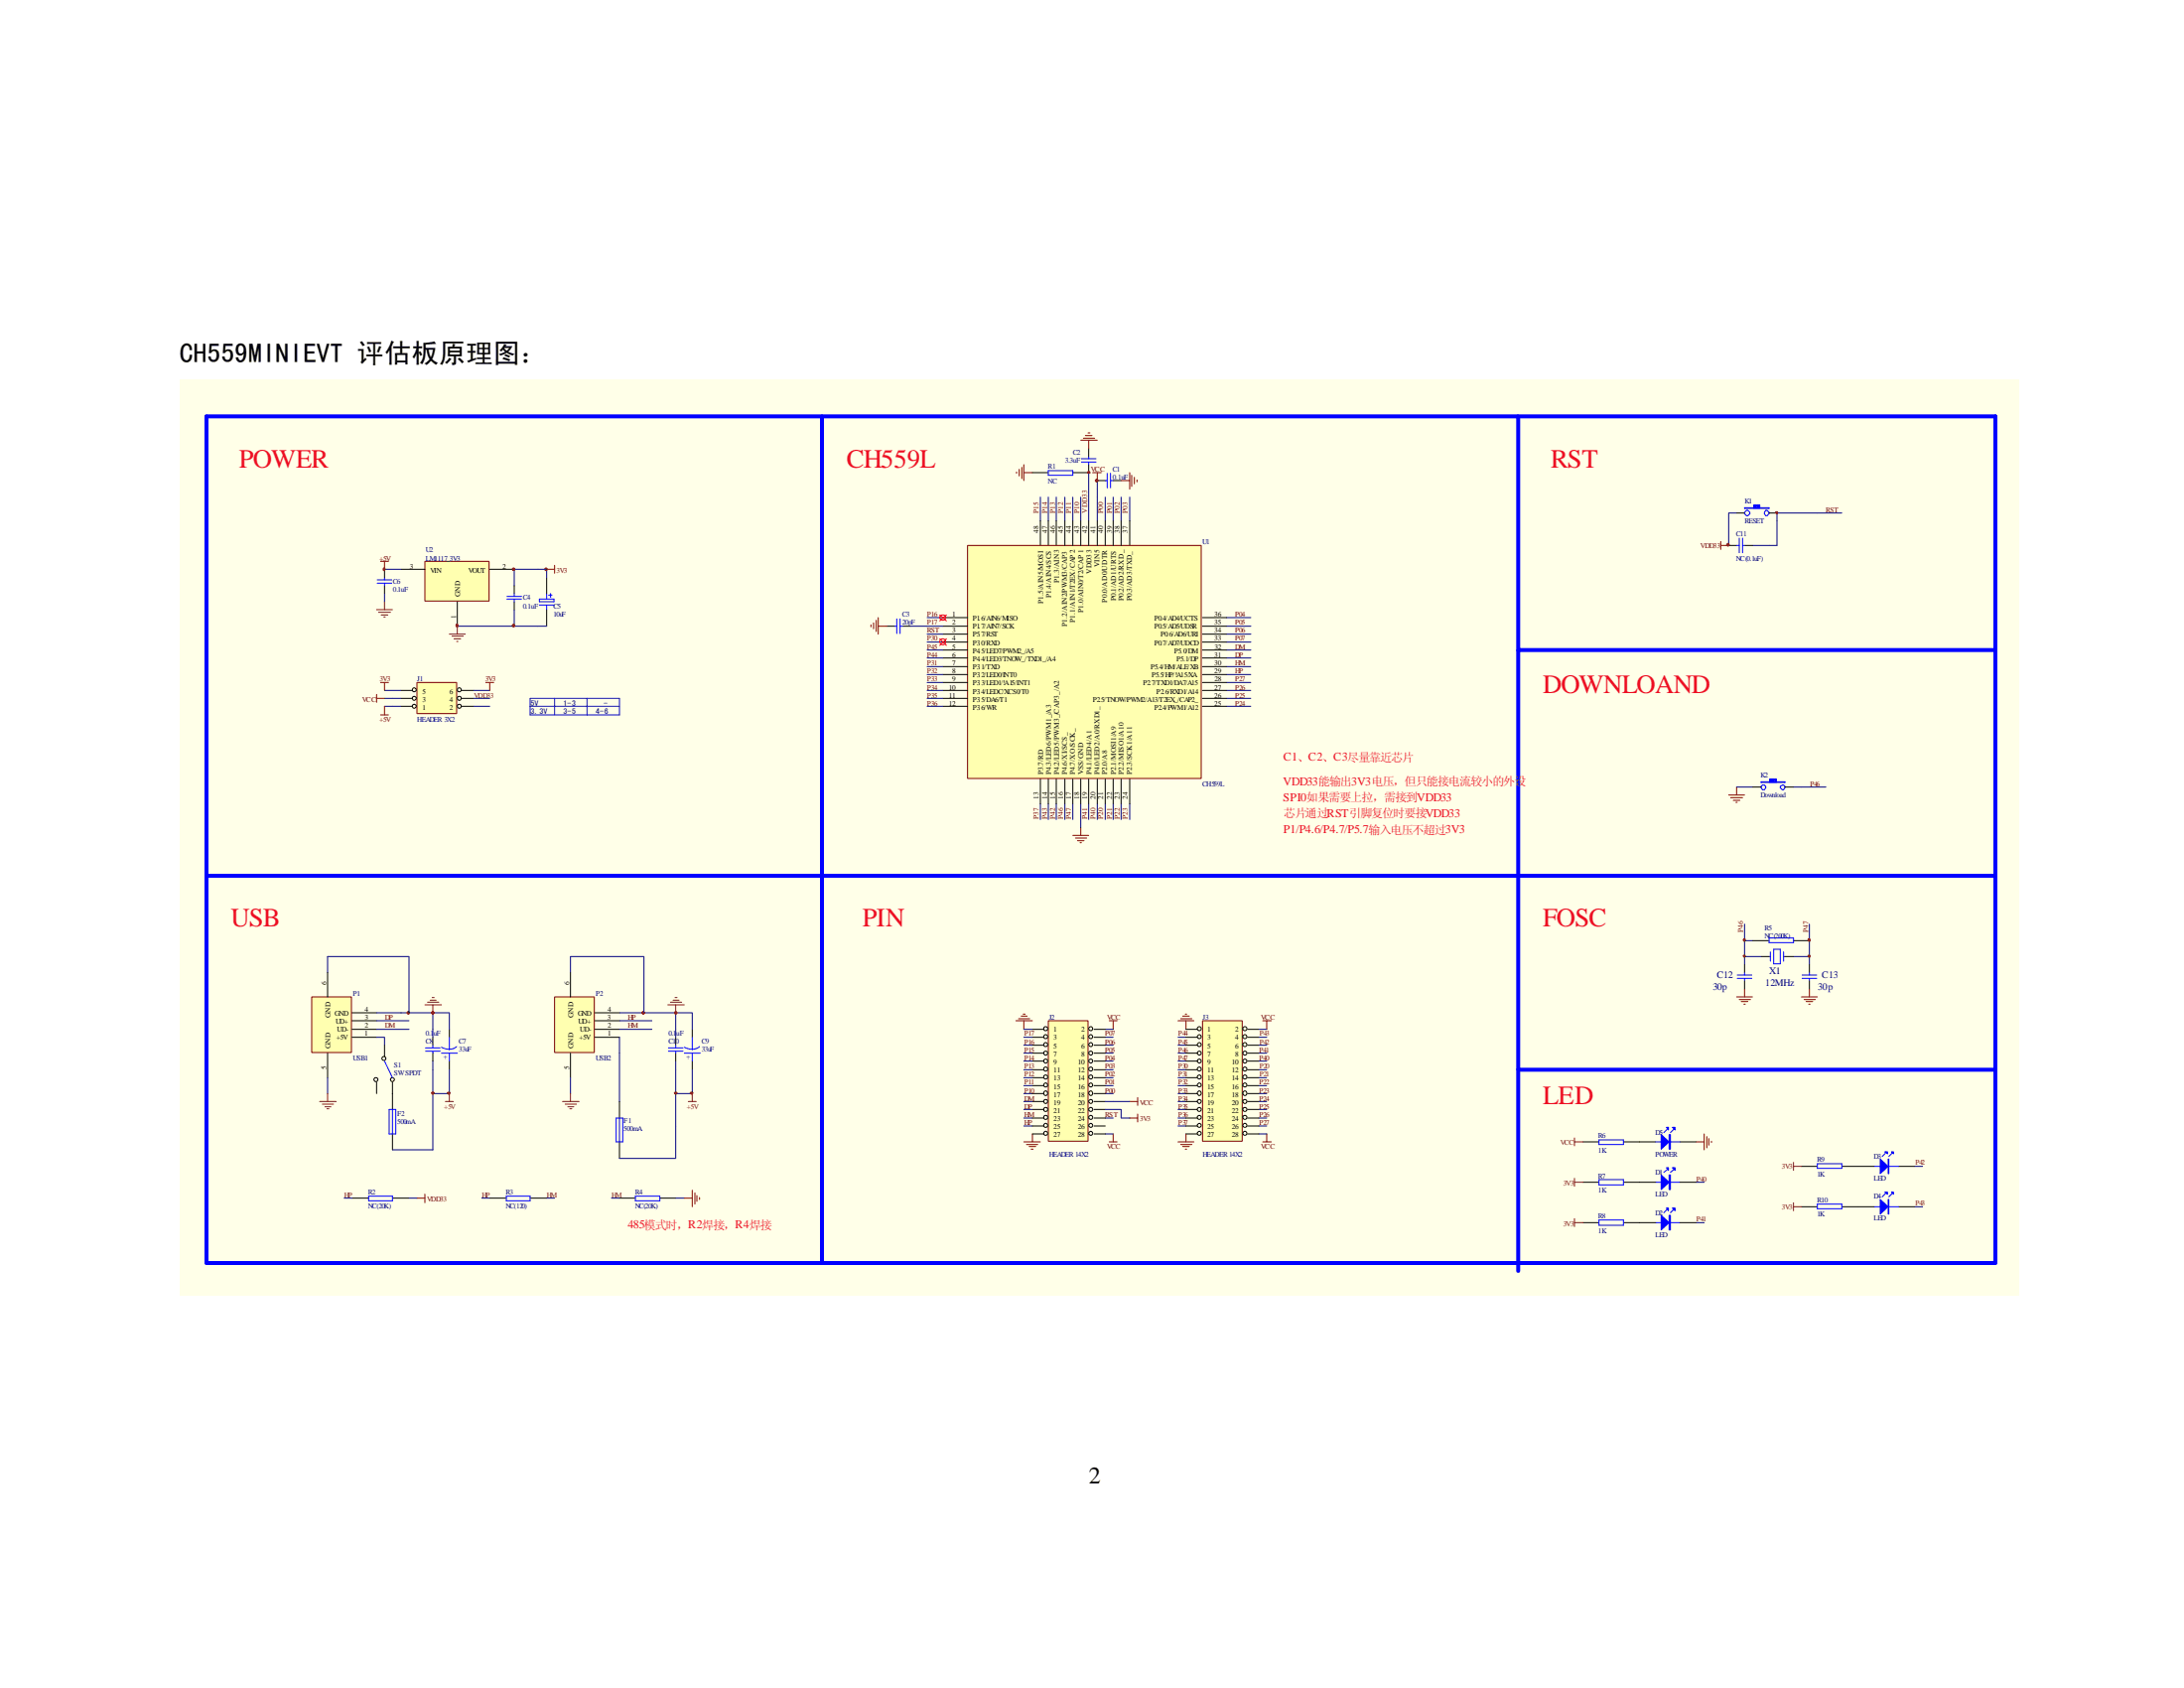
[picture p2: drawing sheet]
<svg xmlns="http://www.w3.org/2000/svg" width="279mm" height="216mm" viewBox="0 0 279 216" stroke-linecap="round" stroke-linejoin="round" font-family="sans-serif">
<path d="M23 48.5h235.4v117.2h-235.4z" fill-rule="evenodd" fill="#ffffe8"/>
<g fill="none" stroke="#800000" stroke-width=".13">
<path d="M137.2 106.8h2.1M137.6 107.2h1.4M137.8 107.5h.9M138.2 107.8h.1M138.3 105.8v1M222.2 127.5h2M222.5 127.8h1.4M222.8 128.1h.8M223.1 128.4h.2M223.2 126.5v1M230.5 127.5h2M230.8 127.8h1.4"/>
<path d="M231.1 128.1h.8M231.4 128.4h.2M231.5 126.5v1"/>
</g>
<g fill="none" stroke="#00f" stroke-width=".13">
<path d="M222.2 125.1h1.9M222.2 124.7h1.9M223.2 124.4v.3M223.2 125.1v.4M226.3 122.3h.2M226.5 121.8v1.1M226.9 121.4h.9v1.9h-.9zM228.2 121.8v1.1M228.2 122.3h.1M230.5 125.1h1.9M230.5 124.7h1.9M231.5 124.4v.3"/>
<path d="M231.5 125.1v.4"/>
</g>
<path d="M223.2 123.4v1M223.2 125.5v1M225.3 122.3h1M228.3 122.3h1.1M231.5 123.4v1M231.5 125.5v1" fill="none" stroke="#000" stroke-width=".13"/>
<path d="M39.9 127.5h5.1v7.1h-5.1z" fill-rule="evenodd" fill="#ffffb0" stroke="#800000" stroke-width=".13"/>
<path d="M41.9 124.4v3.1M41.9 134.7v3.1M45 132.7h3.2M45 129.5h3.2M45 130.6h3.2M45 131.7h3.2M50.2 139.9v2M55.4 132.7v1M55.4 134.7v1M57.5 131.7v1M57.5 135.7v1.1M50.2 145v2.1" fill="none" stroke="#000" stroke-width=".13"/>
<path d="M41.9 122.3v2.1M41.9 137.8v2.1M48.2 129.5h7.2v3.2M48.2 130.6h4.1M48.2 131.7h4.1M55.4 129.5h2.1v2.2M55.4 135.7v11.4M57.5 136.8v3.1h-2.1" fill="none" stroke="#000080" stroke-width=".13"/>
<path d="M41.9 139.9v1M54.4 128.5h2.1M54.7 128.2h1.4M55 127.9h.8M55.3 127.6h.2M55.4 128.5v1M57.5 139.9v1M40.9 140.9h2.1M41.2 141.2h1.5M41.6 141.6h.7M41.8 141.8h.3M57 140.9h1" fill="none" stroke="#781915" stroke-width=".13"/>
<path d="M54.4 134.5h1.9M54.4 134h1.9M55.4 133.7v.3M55.4 134.5v.2M56.5 134.7h2M57.5 132.7v1.6M57.5 134.7v1M58.4 133.9a1.74 1.74 0 0 1-1.9 0M49.8 141.9h.8v3.1h-.8zM50.2 141.9v3.1" fill="none" stroke="#00f" stroke-width=".13"/>
<path d="M71 127.5h5v7.1h-5z" fill-rule="evenodd" fill="#ffffb0" stroke="#800000" stroke-width=".13"/>
<g fill="none" stroke="#000" stroke-width=".13">
<path d="M69.9 73.9v2M69.9 78v2.1M73 124.4v3.1M73 134.7v3.1M76.1 132.7h3.1M76.1 129.5h3.1M76.1 130.6h3.1M76.1 131.7h3.1M86.4 132.7v1M86.4 134.7v1M88.6 131.7v1M88.6 135.7v1.1"/>
<path d="M79.2 140.9v2.1M79.2 146v2.2"/>
</g>
<path d="M73 122.3v2.1M73 137.8v2.1M79.2 129.5h7.2v3.2M79.2 130.6h4.2M79.2 131.7h4.2M86.4 129.5h2.2v2.2M86.4 135.7v4.2h2.2v-3.1" fill="none" stroke="#000080" stroke-width=".13"/>
<path d="M73 139.9v1M85.4 128.5h2.1M85.8 128.2h1.4M86.1 127.9h.8M86.4 127.6h.2M86.4 128.5v1M88.6 139.9v1M72 140.9h2.1M72.3 141.2h1.4M72.6 141.6h.8M72.9 141.8h.3M88.1 140.9h1" fill="none" stroke="#781915" stroke-width=".13"/>
<g fill="none" stroke="#00f" stroke-width=".13">
<path d="M69 76.6h1.9v.4h-1.9zM69 77.4h1.9M69.9 75.9v.7M69.9 77.4v.6M70.2 76.1h.4M70.4 75.9v.5M85.5 134.5h1.9M85.5 134h1.9M86.4 133.7v.3M86.4 134.5v.2M87.5 134.7h2.1M88.6 132.7v1.6"/>
<path d="M88.6 134.7v1M89.5 133.9a1.74 1.74 0 0 1-2 0M78.8 143h.9v3h-.9zM79.2 143v3"/>
</g>
<g fill="#800000" stroke="#800000" stroke-width=".13">
<circle cx="82.3" cy="129.5" r=".17"/>
<circle cx="52.2" cy="129.5" r=".17"/>
</g>
<path d="M48.7 71.8h1M49.2 71.8v1" fill="none" stroke="#800000" stroke-width=".13"/>
<path d="M54.4 71.8h8.2v5.1h-8.2z" fill-rule="evenodd" fill="#ffffb0" stroke="#800000" stroke-width=".13"/>
<g fill="none" stroke="#000" stroke-width=".13">
<path d="M139.3 57.4v1M139.3 59.4v1.1M49.2 72.8v1.1M49.2 74.9v1M51.3 72.8h3.1M58.5 77v3.1M62.7 72.8h3.1M65.8 74.9v1M65.8 77v1M222.2 65.6h1M226.3 65.6h1M202.5 156.4h2.1"/>
<path d="M202.5 151.2h2.1M202.5 146h2.1M207.7 156.4h4.1M207.7 151.2h4.1M207.7 146h4.1M214.9 156.4h2.1M214.9 151.2h2.1M214.9 146h2.1M230.5 154.3h2M230.5 149.2h2M235.6 154.3h4.2M235.6 149.2h4.2"/>
<path d="M242.9 154.3h2M242.9 149.2h2"/>
</g>
<g fill="none" stroke="#000080" stroke-width=".13">
<path d="M49.2 72.8h2.1M49.2 75.9v1.1M65.8 78v2.1M68.8 72.8h-3v2.1M69.9 72.8v1.1M118.6 79h2M133.1 63.6v3M134.1 63.6v3M135.1 63.6v3M136.2 63.6v3M137.2 63.6v3M138.3 63.6v3"/>
<path d="M139.3 60.5v6.1M140.4 63.6v3M141.4 63.6v3M142.4 63.6v3M143.4 63.6v3M144.5 63.6v3M156.9 79h3.1M222.2 65.6h-1.1v4.2M224.2 69.8h2.1M232.5 65.6h-5.2v4.2M58.5 80.1h10.3M118.6 80.1h2"/>
<path d="M118.6 81.1h2M118.6 82.1h2M118.6 84.2h2M118.6 85.3h2M118.6 86.3h2M118.6 87.3h2M118.6 88.3h2M118.6 89.3h2M118.6 90.3h2M156.9 80.1h3.1M156.9 81.1h3.1M156.9 82.1h3.1"/>
<path d="M156.9 84.2h3.1M156.9 85.3h3.1M156.9 86.3h3.1M156.9 87.3h3.1M156.9 88.3h3.1M156.9 90.3h3.1M156.9 83.1h3.1M133.1 102.8v2M134.1 102.8v2M135.1 102.8v2M136.2 102.8v2M137.2 102.8v2"/>
<path d="M138.3 102.8v3M139.3 102.8v2M140.4 102.8v2M141.4 102.8v2M142.4 102.8v2M143.4 102.8v2M144.5 102.8v2M131 132.7h1.1M131 133.7h1.1M131 134.7h1.1M131 135.7h1.1M131 139.9h1.1"/>
<path d="M131 138.9h1.1M131 137.8h1.1M131 131.7h1.1M131 136.8h1.1M141.4 132.7h1M141.4 133.7h1M141.4 134.7h1M141.4 135.7h1M141.4 139.9h1M141.4 138.9h1M141.4 137.8h1M141.4 131.7h1"/>
<path d="M141.4 136.8h1M150.7 132.7h1M150.7 133.7h1M150.7 134.7h1M150.7 135.7h1M150.7 139.9h1M150.7 138.9h1M150.7 137.8h1M150.7 136.8h1M161 132.7h1.1M161 133.7h1.1M161 134.7h1.1"/>
<path d="M161 135.7h1.1M161 139.9h1.1M161 138.9h1.1M161 137.8h1.1M161 131.7h1.1M161 136.8h1.1M223.2 120.3v2M225.3 122.3h-2.1v1.1M229.4 122.3h2.1v1.1M231.5 120.3v2M131 143h1.1M131 140.9h1.1"/>
<path d="M131 141.9h1.1M131 144h1.1M141.4 143h1M141.4 145h1M150.7 143h1M150.7 140.9h1M150.7 141.9h1M150.7 144h1M161 143h1.1M161 140.9h1.1M161 141.9h1.1M161 144h1.1"/>
<path d="M161 145h1.1M217 151.2h1M217 156.4h1M244.9 149.2h1.1M244.9 154.3h1.1"/>
</g>
<g fill="none" stroke="#00f" stroke-width=".13">
<path d="M138.3 58.7h1.9M138.3 59.1h1.9M139.3 58.4v.3M139.3 59.1v.3M48.3 74.6h1.8M48.3 74.2h1.8M49.2 73.9v.3M49.2 74.6v.3M64.9 76.6h1.8M64.9 76.3h1.8M65.8 75.9v.4M65.8 76.6v.4"/>
<path d="M223.2 64.9h3.1v.1h-3.1zM223.4 65.3h.2l.3 .2v.2l-.3 .3h-.2l-.2-.3v-.2zM224.4 65v-.4h.7v.4M224.4 64.8h.7M224.4 64.7h.7M224.5 64.6v.4M224.6 64.6v.4M224.8 64.6v.4M224.9 64.6v.4M225 64.6v.4M225.9 65.3h.2l.2 .2v.2l-.2 .3h-.2l-.2-.3zM204.6 145.8h3.1v.6h-3.1z"/>
<path d="M204.6 150.9h3.1v.7h-3.1zM204.6 156h3.1v.7h-3.1zM211.8 156.4h3.1M211.8 151.2h3.1M211.8 146h3.1M213.3 154.7l-.4 .4M213.3 149.6l-.4 .3M213.3 144.4l-.4 .5M214.1 154.7l-.4 .4M214.1 149.6l-.4 .3M214.1 144.4l-.4 .5M232.5 148.8h3.1v.6h-3.1z"/>
<path d="M232.5 154h3.1v.6h-3.1zM239.8 154.3h3.1M239.8 149.2h3.1M241.2 152.7l-.4 .4M241.2 147.5l-.4 .4M242.1 152.7l-.5 .4M242.1 147.5l-.5 .4"/>
</g>
<g fill="none" stroke="#781915" stroke-width=".13">
<path d="M48.2 78h2M48.4 78.3h1.6M48.8 78.7h.8M49.1 78.9h.2M49.2 77v1M201.4 145.5v1.1M201.4 150.7v1M201.4 155.9v1M201.4 156.4h1.1M201.4 151.2h1.1M201.4 146h1.1M229.4 148.7v1"/>
<path d="M229.4 153.8v1.1M229.4 154.3h1.1M229.4 149.2h1.1"/>
</g>
<circle cx="69.9" cy="72.8" r=".17" fill="#800000" stroke="#800000" stroke-width=".13"/>
<g fill="none" stroke="#800000" stroke-width=".13">
<path d="M138.3 56.3h2.1M138.6 56h1.4M138.9 55.7h.8M139.2 55.4h.2M139.3 56.3v1.1M220.1 69.3v1M220.1 69.8h1M130 130.6h2.1M130.3 130.3h1.4M130.6 130h.8M130.9 129.7h.2M131 130.6v1.1"/>
<path d="M141.9 130.6h1M142.4 130.6v1.1M150.7 130.6h2M151 130.3h1.5M151.3 130h.8M151.6 129.7h.2M151.7 130.6v1.1M161.5 130.6h1.1M162.1 130.6v1.1M131 146h2.1M131.3 146.4h1.5M131.7 146.6h.8"/>
<path d="M131.9 147h.3M132.1 145v1M141.9 146h1M142.4 145v1M150.7 146h2M151 146.4h1.5M151.3 146.6h.8M151.6 147h.2M151.7 145v1M161.5 146h1.1M162.1 145v1M217 146h1"/>
<path d="M218 145v2.1M218.4 145.4v1.4M218.6 145.6v.9M218.9 146v.1"/>
</g>
<g fill="#00f" stroke="#00f" stroke-width=".13">
<path d="M240.5 153.4l1.1 .9-1.1 1z" fill-rule="evenodd"/>
<path d="M241.6 153.4v1.9z" fill-rule="evenodd"/>
<path d="M242 152.5h.2v.2z" fill-rule="evenodd"/>
<path d="M241.1 152.5h.4v.2z" fill-rule="evenodd"/>
<path d="M240.5 148.3l1.1 .9-1.1 .9z" fill-rule="evenodd"/>
<path d="M241.6 148.3v1.8z" fill-rule="evenodd"/>
<path d="M242 147.3h.2v.3z" fill-rule="evenodd"/>
<path d="M241.1 147.3h.4v.3z" fill-rule="evenodd"/>
<path d="M212.5 155.4l1 1-1 .9z" fill-rule="evenodd"/>
<path d="M213.5 155.4h.2v1.9h-.2z" fill-rule="evenodd"/>
<path d="M214 154.5h.3v.4z" fill-rule="evenodd"/>
<path d="M213.2 154.5h.2v.4z" fill-rule="evenodd"/>
<path d="M212.5 150.3l1 .9-1 .9z" fill-rule="evenodd"/>
<path d="M213.5 150.3h.2v1.8h-.2z" fill-rule="evenodd"/>
<path d="M214 149.4h.3v.3z" fill-rule="evenodd"/>
<path d="M213.2 149.4h.2v.3z" fill-rule="evenodd"/>
<path d="M212.5 145.1l1 .9-1 1z" fill-rule="evenodd"/>
<path d="M213.5 145.1h.2v1.9h-.2z" fill-rule="evenodd"/>
<path d="M214 144.2h.3v.3z" fill-rule="evenodd"/>
<path d="M213.2 144.2h.2v.3z" fill-rule="evenodd"/>
</g>
<path d="M194.2 53.3v58.7h-89" fill="none" stroke="#00f" stroke-width=".51"/>
<path d="M134.1 130.6h5.1v15.4h-5.1z" fill-rule="evenodd" fill="#ffffb0" stroke="#800000" stroke-width=".13"/>
<g fill="none" stroke="#000" stroke-width=".13">
<path d="M132.1 131.7h1.4M132.1 132.7h1.4M132.1 133.7h1.4M132.1 134.7h1.4M132.1 135.7h1.4M132.1 136.8h1.4M132.1 137.8h1.4M132.1 138.9h1.4M132.1 139.9h1.4M133.6 132.4l.2-.1 .2 .1v.2a.25 .25 0 0 1-.2 .2 .25 .25 0 0 1-.3-.2zM133.6 133.4l.2-.1 .2 .1v.2a.25 .25 0 0 1-.2 .3 .25 .25 0 0 1-.3-.3zM133.6 138.6l.2-.1 .2 .1v.2a.25 .25 0 0 1-.2 .2 .25 .25 0 0 1-.3-.2z"/>
<path d="M133.6 134.5a.25 .25 0 0 1 .3 0 .25 .25 0 0 1 .1 .2v.2l-.2 .1-.2-.1-.1-.2zM133.6 135.5a.25 .25 0 0 1 .3 0 .25 .25 0 0 1 .1 .2v.2l-.2 .1-.2-.1-.1-.2zM139.4 131.4l.1-.1a.25 .25 0 0 1 .3 .3 .25 .25 0 0 1-.3 .2h-.1l-.1-.2zM139.4 132.4l.1-.1 .2 .1 .1 .2-.1 .2h-.3l-.1-.2zM139.4 133.4l.1-.1 .2 .1 .1 .2-.1 .2h-.3l-.1-.2zM139.4 134.5h.3l.1 .2-.1 .2-.2 .1-.1-.1-.1-.2zM139.4 135.5h.3l.1 .2-.1 .2-.2 .1-.1-.1-.1-.2zM139.4 136.5h.1a.25 .25 0 0 1 .3 .2 .25 .25 0 0 1-.3 .3l-.1-.1-.1-.2zM139.4 137.6l.1-.1a.25 .25 0 0 1 .3 .3 .25 .25 0 0 1-.3 .2l-.1-.1-.1-.1zM139.4 138.6l.1-.1 .2 .1 .1 .2-.1 .2h-.3l-.1-.2zM139.4 139.6l.1-.1a.31 .31 0 0 1 .2 .5l-.2 .1a.31 .31 0 0 1-.1-.5zM140 131.7h1.4"/>
<path d="M140 132.7h1.4M140 133.7h1.4M140 134.7h1.4M140 135.7h1.4M140 136.8h1.4M140 137.8h1.4M140 138.9h1.4M140 139.9h1.4M132.1 140.9h1.4M132.1 141.9h1.4M132.1 143h1.4M132.1 144h1.4"/>
<path d="M132.1 145h1.4M133.6 143.8l.2-.1 .2 .1v.1a.25 .25 0 0 1-.2 .3 .25 .25 0 0 1-.3-.3zM133.6 144.8l.2-.1 .2 .1v.1a.25 .25 0 0 1-.2 .3 .25 .25 0 0 1-.3-.3zM133.6 140.7a.25 .25 0 0 1 .3 0 .25 .25 0 0 1 .1 .2v.1l-.2 .1-.2-.1-.1-.1zM139.4 140.7h.3l.1 .2-.1 .1-.2 .1-.1-.1-.1-.1zM139.4 141.7l.1-.1a.25 .25 0 0 1 .3 .3 .25 .25 0 0 1-.3 .3l-.1-.1-.1-.2zM139.4 142.7h.1a.25 .25 0 0 1 .3 .2 .25 .25 0 0 1-.3 .3l-.1-.1-.1-.2zM139.4 143.8l.1-.1 .2 .1 .1 .1-.1 .3-.3-.1-.1-.2zM139.4 144.8l.1-.1 .2 .1 .1 .1-.1 .3-.3-.1-.1-.2zM140 140.9h1.4M140 141.9h1.4M140 143h1.4"/>
<path d="M140 144h1.4M140 145h1.4"/>
<circle cx="133.8" cy="137.8" r=".26"/>
<circle cx="133.8" cy="136.7" r=".26"/>
<circle cx="133.8" cy="131.6" r=".26"/>
<circle cx="133.8" cy="139.8" r=".27"/>
<circle cx="133.8" cy="142.9" r=".26"/>
<circle cx="133.8" cy="141.9" r=".26"/>
</g>
<path d="M153.8 130.6h5.1v15.4h-5.1z" fill-rule="evenodd" fill="#ffffb0" stroke="#800000" stroke-width=".13"/>
<g fill="none" stroke="#000" stroke-width=".13">
<path d="M221.1 69.8h1.1M223.2 69.8h1M151.7 131.7h1.5M151.7 132.7h1.5M151.7 133.7h1.5M151.7 134.7h1.5M151.7 135.7h1.5M151.7 136.8h1.5M151.7 137.8h1.5M151.7 138.9h1.5M151.7 139.9h1.5M153.3 131.4l.1-.1a.25 .25 0 0 1 .3 .3 .25 .25 0 0 1-.3 .2h-.1l-.1-.2z"/>
<path d="M153.3 132.4l.1-.1 .2 .1v.3l-.2 .1h-.1l-.1-.2zM153.3 133.4l.1-.1 .2 .1v.3l-.2 .2-.1-.1-.1-.2zM153.3 134.5h.1l.2 .1v.3l-.2 .1-.1-.1-.1-.2zM153.3 135.5h.1l.2 .1v.3l-.2 .1-.1-.1-.1-.2zM153.3 136.5h.1a.25 .25 0 0 1 .3 .2 .25 .25 0 0 1-.3 .3l-.1-.1-.1-.2zM153.3 137.6l.1-.1a.25 .25 0 0 1 .3 .3 .25 .25 0 0 1-.3 .2l-.1-.1-.1-.1zM153.3 138.6l.1-.1 .2 .1v.3l-.2 .1h-.1l-.1-.2zM153.3 139.6l.1-.1a.31 .31 0 0 1 .2 .5l-.2 .1a.31 .31 0 0 1-.1-.5zM159.1 132.4l.2-.1 .1 .1 .1 .2a.25 .25 0 0 1-.2 .2 .25 .25 0 0 1-.3-.2zM159.1 133.4l.2-.1 .1 .1 .1 .2a.25 .25 0 0 1-.2 .3 .25 .25 0 0 1-.3-.3zM159.1 138.6l.2-.1 .1 .1 .1 .2a.25 .25 0 0 1-.2 .2 .25 .25 0 0 1-.3-.2zM159.1 134.5a.25 .25 0 0 1 .3 0 .25 .25 0 0 1 .1 .2l-.1 .2-.1 .1-.2-.1-.1-.2z"/>
<path d="M159.1 135.5a.25 .25 0 0 1 .3 0 .25 .25 0 0 1 .1 .2l-.1 .2-.1 .1-.2-.1-.1-.2zM159.6 131.7h1.4M159.6 132.7h1.4M159.6 133.7h1.4M159.6 134.7h1.4M159.6 135.7h1.4M159.6 136.8h1.4M159.6 137.8h1.4M159.6 138.9h1.4M159.6 139.9h1.4M151.7 140.9h1.5M151.7 141.9h1.5"/>
<path d="M151.7 143h1.5M151.7 144h1.5M151.7 145h1.5M153.3 140.7l.1-.1 .2 .1v.3l-.2 .1-.1-.1-.1-.1zM153.3 141.7l.1-.1a.25 .25 0 0 1 .3 .3 .25 .25 0 0 1-.3 .3l-.1-.1-.1-.2zM153.3 142.7h.1a.25 .25 0 0 1 .3 .2 .25 .25 0 0 1-.3 .3l-.1-.1-.1-.2zM153.3 143.8l.1-.1 .2 .1v.3l-.2 .1-.1-.1-.1-.2zM153.3 144.8l.1-.1 .2 .1v.3l-.2 .1-.1-.1-.1-.2zM159.1 143.8l.2-.1 .1 .1 .1 .1a.25 .25 0 0 1-.2 .3 .25 .25 0 0 1-.3-.3zM159.1 144.8l.2-.1 .1 .1 .1 .1a.25 .25 0 0 1-.2 .3 .25 .25 0 0 1-.3-.3zM159.1 140.7a.25 .25 0 0 1 .3 0 .25 .25 0 0 1 .1 .2l-.1 .1-.1 .1-.2-.1-.1-.1zM159.6 140.9h1.4"/>
<path d="M159.6 141.9h1.4M159.6 143h1.4M159.6 144h1.4M159.6 145h1.4"/>
<circle cx="159.2" cy="136.7" r=".26"/>
<circle cx="159.2" cy="137.8" r=".26"/>
<circle cx="159.2" cy="131.6" r=".26"/>
<circle cx="159.3" cy="139.8" r=".27"/>
<circle cx="159.2" cy="141.9" r=".26"/>
<circle cx="159.2" cy="142.9" r=".26"/>
</g>
<path d="M222.2 69.8h.3M222.5 68.8v1.9M222.9 69.8h.3M222.9 68.8v1.9" fill="none" stroke="#00f" stroke-width=".13"/>
<path d="M68.8 72.8h1.1M226.3 69.8h1M232.5 65.6h3.1M49.2 90.3h2.1M49.2 89.3h2.1M49.2 88.3h2.1M68.8 80.1h1.1M41.9 122.3h10.4v7.2M48.2 132.7h1v1M73 122.3h9.4v7.2" fill="none" stroke="#000080" stroke-width=".13"/>
<path d="M105.2 53.3v58.7h-78.8" fill="none" stroke="#00f" stroke-width=".51"/>
<path d="M57.5 81.1h2M57.8 81.4h1.5M58.1 81.7h.8M58.4 82h.2M58.5 80.1v1" fill="none" stroke="#781915" stroke-width=".13"/>
<path d="M69.9 72.8h1.1M71 72.3v1M48.7 87.3h1M48.7 91.4h1M49.2 87.3v1M49.2 90.3v1.1" fill="none" stroke="#800000" stroke-width=".13"/>
<path d="M53.3 87.3h5.1v4h-5.1z" fill-rule="evenodd" fill="#ffffb0" stroke="#800000" stroke-width=".13"/>
<g fill="none" stroke="#000" stroke-width=".13">
<path d="M132.1 60.5h2M137.2 60.5h2.1M140.4 61.5h1M142.4 61.5h1M51.3 90.3h1.4M51.3 89.3h1.4M51.3 88.3h1.4M52.8 89.2l.2-.1h.2l.1 .2-.3 .3-.2-.1zM52.8 88.1l.2-.1 .2 .1 .1 .1-.1 .2-.2 .1-.2-.1zM52.9 90.1h.3l.1 .2-.3 .3-.2-.1-.1-.2zM58.5 89.2a.26 .26 0 0 1 .3-.1 .26 .26 0 0 1 .2 .2l-.1 .2-.1 .1-.2-.1zM58.6 88.1l.2-.1 .1 .1 .1 .1a.25 .25 0 0 1-.2 .3 .25 .25 0 0 1-.3-.3z"/>
<path d="M58.6 90.1a.25 .25 0 0 1 .3 0 .25 .25 0 0 1 .1 .2l-.1 .2-.1 .1-.2-.1-.1-.2zM59.1 90.3h1.5M59.1 89.3h1.5M59.1 88.3h1.5M224.2 100.7h1.1M228.3 100.7h1.1M47.9 137.9a.25 .25 0 0 1 .3 0 .25 .25 0 0 1 .1 .2v.2h-.2h-.2l-.1-.2zM48.2 138.4v1.5M48.9 135.2l.2-.1a.25 .25 0 0 1 .3 .3 .25 .25 0 0 1-.3 .2h-.2v-.2zM49.2 133.7v1.4M50.1 137.9h.3l.1 .2-.3 .2h-.2v-.2zM50.2 138.4v1.5"/>
<path d="M224.2 120.3h2.1M229.4 120.3h2.1"/>
</g>
<g fill="none" stroke="#000080" stroke-width=".13">
<path d="M140.4 61.5v2.1M60.6 89.3h2.1M60.6 90.3h2.1M60.6 88.3h2.1M118.6 83.1h2M156.9 89.3h3.1M222.2 100.7h2M223.2 118.2v2.1h1M229.4 100.7h4.2M231.5 118.2v2.1M79.2 132.7v8.2M86.4 139.9v8.3h-7.2"/>
<path d="M50.2 147.1h5.2"/>
</g>
<path d="M67.8 89.3h11.4v2.1h-11.4zM67.8 90.3h11.4M71 89.3v2.1M75.1 89.3v2.1" fill="none" stroke="#0000b4" stroke-width=".13"/>
<g fill="none" stroke="#800000" stroke-width=".13">
<path d="M130.7 59.8v1.4M131 59.4v2.1M130 60.4v.1M130.4 60v.9M131 60.5h1.1M139.8 60.5h1.1M140.4 60.5v1M143.4 61.5h1.1M144.5 60.5v2.1M144.8 60.8v1.4M145.1 61v.9M145.5 61.4v.2"/>
<path d="M48.2 88.8v1M48.2 89.3h1M62.1 87.3h1.1M62.7 87.3v1M221.1 101.7h2.1M221.4 102h1.5M221.7 102.4h.9M222.1 102.6h.1M222.2 100.7v1M144.5 143h1M145.5 142.5v1"/>
</g>
<g fill="none" stroke="#00f" stroke-width=".13">
<path d="M134.1 60.2h3.1v.6h-3.1zM141.4 61.5h.2M141.6 60.5v1.9M142.1 61.5h.3M142.1 60.5v1.9M225.3 100h3v.1h-3zM226.4 99.8h.8M226.4 99.7h.8M226.5 99.7v.4M226.7 99.7v.4M226.8 99.7v.4M226.9 99.7v.4"/>
<path d="M227.1 99.7v.4M227.2 99.7v.4M225.5 100.4h.2l.2 .2-.2 .4h-.2l-.2-.2v-.2zM226.3 120h3.1v.6h-3.1zM226.4 100.1v-.4h.8v.4M227.8 100.6l.4-.2 .1 .2v.2l-.1 .2h-.2l-.2-.2zM49.2 135.7l1 2.1"/>
</g>
<path d="M255.3 53.3v58.7h-61.1v50.6M194.2 83.1h61.1M105.2 112v29.9M255.3 112v24.8h-61.1" fill="none" stroke="#00f" stroke-width=".51"/>
<path d="M123.8 69.8h29.9v29.8h-29.9z" fill-rule="evenodd" fill="#ffffb0" stroke="#800000" stroke-width=".13"/>
<g fill="none" stroke="#000" stroke-width=".13">
<path d="M120.6 79h3.2M133.1 66.6v3.2M134.1 66.6v3.2M135.1 66.6v3.2M136.2 66.6v3.2M137.2 66.6v3.2M138.3 66.6v3.2M139.3 66.6v3.2M140.4 66.6v3.2M141.4 66.6v3.2M142.4 66.6v3.2M143.4 66.6v3.2"/>
<path d="M144.5 66.6v3.2M153.8 79h3.1M113.5 80.1h1M115.5 80.1h1M120.6 80.1h3.2M120.6 81.1h3.2M120.6 82.1h3.2M120.6 84.2h3.2M120.6 85.3h3.2M120.6 86.3h3.2M120.6 87.3h3.2M120.6 88.3h3.2"/>
<path d="M120.6 89.3h3.2M120.6 90.3h3.2M120.6 83.1h3.2M133.1 99.7v3.1M134.1 99.7v3.1M135.1 99.7v3.1M136.2 99.7v3.1M137.2 99.7v3.1M138.3 99.7v3.1M139.3 99.7v3.1M140.4 99.7v3.1M141.4 99.7v3.1"/>
<path d="M142.4 99.7v3.1M143.4 99.7v3.1M144.5 99.7v3.1M153.8 80.1h3.1M153.8 81.1h3.1M153.8 82.1h3.1M153.8 84.2h3.1M153.8 85.3h3.1M153.8 86.3h3.1M153.8 87.3h3.1M153.8 88.3h3.1M153.8 89.3h3.1"/>
<path d="M153.8 90.3h3.1M153.8 83.1h3.1M45 153.2h2.2M50.2 153.2h2.1M62.7 153.2h2.1M67.8 153.2h2.1M79.2 153.2h2.1M84.4 153.2h2"/>
</g>
<g fill="none" stroke="#f00" stroke-width=".13">
<path d="M120.2 78.7l.9 .7M121.1 78.7l-.9 .7M120.2 81.7l.9 .8M121.1 81.7l-.9 .8"/>
<circle cx="120.6" cy="79" r=".36"/>
<circle cx="120.6" cy="82.1" r=".38"/>
</g>
<path d="M255.3 53.3h-228.9v108.2h228.9v-24.7M105.2 141.9v19.6" fill="none" stroke="#00f" stroke-width=".51"/>
<g fill="#800000" stroke="#800000" stroke-width=".13">
<path d="M57.3 139.7h.2v.2h-.2z" fill-rule="evenodd"/>
<path d="M55.3 139.7h.2v.2h-.2z" fill-rule="evenodd"/>
<path d="M88.4 139.7h.2v.2h-.2z" fill-rule="evenodd"/>
<path d="M86.3 139.7h.3v.2h-.3z" fill-rule="evenodd"/>
<path d="M231.3 122.2h.2l.1 .2h-.3z" fill-rule="evenodd"/>
<path d="M223.1 122.2h.2l-.1 .2h-.1z" fill-rule="evenodd"/>
<path d="M223.1 120.1h.2l-.1 .3-.2-.2z" fill-rule="evenodd"/>
<path d="M231.3 120.1h.2l.1 .2h-.3z" fill-rule="evenodd"/>
<path d="M139.2 60.3h.1l.1 .2h-.2z" fill-rule="evenodd"/>
<path d="M49 72.7h.2v.2h-.2z" fill-rule="evenodd"/>
<path d="M58.3 79.9h.3v.2h-.2z" fill-rule="evenodd"/>
<path d="M227.2 65.5h.2l-.1 .2-.1-.1z" fill-rule="evenodd"/>
<circle cx="55.4" cy="129.5" r=".17"/>
<circle cx="86.4" cy="129.5" r=".17"/>
<circle cx="221.1" cy="69.7" r=".17"/>
<circle cx="65.7" cy="72.8" r=".17"/>
<circle cx="65.7" cy="80" r=".17"/>
<circle cx="140.3" cy="61.5" r=".17"/>
</g>
<path d="M114.7 79.2v1.8M115.1 79.2v1.8M114.5 80.1h.2M115.1 80.1h.4M47.2 153h3v.6h-3zM64.8 153h3v.6h-3zM81.3 153h3.1v.6h-3.1z" fill="none" stroke="#00f" stroke-width=".13"/>
<path d="M116.5 80.1h2.1M44 153.2h1M52.3 153.2h1M61.6 153.2h1.1M69.9 153.2h1.1M78.2 153.2h1M86.4 153.2h1.1M141.4 141.9h2v1.1h1.1M141.4 140.9h3.1" fill="none" stroke="#000080" stroke-width=".13"/>
<g fill="none" stroke="#800000" stroke-width=".13">
<path d="M111.4 79.9v.3M111.8 79.7v.7M112.1 79.3v1.5M112.4 79v2.1M112.4 80.1h1.1M53.3 153.2h1.1M54.4 152.7v1.1M87.5 153.2h1.1M88.6 152.2v2.1M88.9 152.6v1.4M89.2 152.9v.8M89.5 153.2v.2"/>
<path d="M144.5 140.9h1M145.5 140.4v1"/>
</g>
<text font-size="3.5" x="22.9" y="46.3">CH559MINIEVT 评估板原理图：</text>
<g font-size="3.4" fill="#ed0e22">
<text x="30.6" y="59.8">POWER</text>
<text x="108.3" y="59.8">CH559L</text>
<text x="198.4" y="59.8">RST</text>
<text x="197.4" y="88.6">DOWNLOAND</text>
<text x="29.5" y="118.5">USB</text>
<text x="110.3" y="118.5">PIN</text>
<text x="197.4" y="118.5">FOSC</text>
<text x="197.4" y="141.2">LED</text>
</g>
<text font-size="3" x="139.3" y="189.7">2</text>
<g font-size="1.5" fill="#ed0e22">
<text x="164.2" y="100.4">VDD33能输出3V3电压，但只能接电流较小的外设</text>
<text x="164.2" y="97.3">C1、C2、C3尽量靠近芯片</text>
<text x="164.2" y="102.4">SPI0如果需要上拉，需接到VDD33</text>
<text x="164.2" y="106.6">P1/P4.6/P4.7/P5.7输入电压不超过3V3</text>
<text x="164.2" y="104.6">芯片通过RST引脚复位时要接VDD33</text>
<text x="80.3" y="157.1">485模式时，R2焊接，R4焊接</text>
</g>
<g font-size="1.3" fill="#000080">
<text x="219.6" y="125.1">C12</text>
<text x="226.3" y="124.6">X1</text>
<text x="233.1" y="125.1">C13</text>
<text x="219.1" y="126.7">30p</text>
<text x="225.8" y="126.2">12MHz</text>
<text x="232.6" y="126.7">30p</text>
</g>
<g font-size="1" fill="#000080">
<text x="67.9" y="90.3">5V</text>
<text x="67.9" y="91.3">3.3V</text>
<text x="72.1" y="90.3">1-3</text>
<text x="72.1" y="91.3">3-5</text>
<text x="76.2" y="91.3">4-6</text>
<text x="77.2" y="90.3">-</text>
</g>
<g font-size=".9" fill="#000080">
<text x="134" y="59.9">R1</text>
<text x="136.2" y="59.2">3.3uF</text>
<text x="137.2" y="58.2">C2</text>
<text x="134" y="61.8">NC</text>
<text x="142.3" y="60.4">C1</text>
<text x="142.3" y="61.4">0.1uF</text>
<text x="223.2" y="64.3">K1</text>
<text x="54.4" y="70.6">U2</text>
<text x="54.4" y="71.7">LM1117_3V3</text>
<text x="153.8" y="69.6">U1</text>
<text x="222.1" y="68.6">C11</text>
<text x="222.1" y="71.7">NC(0.1uF)</text>
<text x="223.2" y="67">RESET</text>
<text x="50.3" y="74.7">C6</text>
<text x="50.3" y="75.7">0.1uF</text>
<text x="66.9" y="76.7">C4</text>
<text x="66.9" y="77.8">0.1uF</text>
<text x="70.8" y="77.8">C5</text>
<text x="70.8" y="78.8">10uF</text>
<text x="115.4" y="78.9">C3</text>
<text x="115.4" y="79.9">20pF</text>
<text x="53.3" y="87.1">J1</text>
<text x="53.3" y="92.3">HEADER 3X2</text>
<text x="153.8" y="100.6">CH559L</text>
<text x="225.2" y="99.4">K2</text>
<text x="225.2" y="102">Download</text>
<text x="225.7" y="119">R5</text>
<text x="225.7" y="120.1">NC(200K)</text>
<text x="45.1" y="127.3">P1</text>
<text x="76.2" y="127.3">P2</text>
<text x="134.2" y="130.5">J2</text>
<text x="153.8" y="130.5">J3</text>
<text x="45.1" y="135.6">USB1</text>
<text x="50.4" y="136.6">S1</text>
<text x="50.4" y="137.6">SWSPDT</text>
<text x="54.4" y="133.4">C8</text>
<text x="54.4" y="132.4">0.1uF</text>
<text x="57.2" y="135" transform="rotate(-180 57.2 135)">+</text>
<text x="58.7" y="133.4">C7</text>
<text x="58.7" y="134.5">33uF</text>
<text x="76.2" y="135.6">USB2</text>
<text x="85.5" y="133.4">C10</text>
<text x="85.5" y="132.4">0.1uF</text>
<text x="88.3" y="135" transform="rotate(-180 88.3 135)">+</text>
<text x="89.7" y="133.4">C9</text>
<text x="89.7" y="134.5">33uF</text>
<text x="50.8" y="142.7">F2</text>
<text x="50.8" y="143.8">500mA</text>
<text x="79.8" y="143.7">F1</text>
<text x="79.8" y="144.6">500mA</text>
<text x="134.2" y="148">HEADER 14X2</text>
<text x="153.8" y="148">HEADER14X2</text>
<text x="204.5" y="145.5">R6</text>
<text x="204.5" y="147.4">1K</text>
<text x="211.8" y="145.1">D5</text>
<text x="211.8" y="147.9">POWER</text>
<text x="232.5" y="148.6">R9</text>
<text x="239.7" y="148.2">D3</text>
<text x="47.1" y="152.7">R2</text>
<text x="47.1" y="154.6">NC(20K)</text>
<text x="64.7" y="152.7">R3</text>
<text x="64.7" y="154.6">NC(120)</text>
<text x="81.3" y="152.7">R4</text>
<text x="81.3" y="154.6">NC(20K)</text>
<text x="204.5" y="155.9">R8</text>
<text x="204.5" y="150.7">R7</text>
<text x="204.5" y="152.6">1K</text>
<text x="211.8" y="155.4">D2</text>
<text x="211.8" y="150.3">D1</text>
<text x="211.8" y="153.1">LED</text>
<text x="232.5" y="153.8">R10</text>
<text x="232.5" y="155.6">1K</text>
<text x="232.5" y="150.5">1K</text>
<text x="239.7" y="153.3">D4</text>
<text x="239.7" y="151">LED</text>
<text x="204.5" y="157.7">1K</text>
<text x="211.8" y="158.2">LED</text>
<text x="239.7" y="156.1">LED</text>
</g>
<g font-size=".9" fill="#800000">
<text x="132.8" y="65.7" transform="rotate(-90 132.8 65.7)">P15</text>
<text x="133.9" y="65.7" transform="rotate(-90 133.9 65.7)">P14</text>
<text x="135" y="65.7" transform="rotate(-90 135 65.7)">P13</text>
<text x="136" y="65.7" transform="rotate(-90 136 65.7)">P12</text>
<text x="137" y="65.7" transform="rotate(-90 137 65.7)">P11</text>
<text x="138.1" y="65.7" transform="rotate(-90 138.1 65.7)">P10</text>
<text x="139.5" y="60.4">VCC</text>
<text x="141.1" y="65.7" transform="rotate(-90 141.1 65.7)">P00</text>
<text x="142.2" y="65.7" transform="rotate(-90 142.2 65.7)">P01</text>
<text x="143.3" y="65.7" transform="rotate(-90 143.3 65.7)">P02</text>
<text x="144.3" y="65.7" transform="rotate(-90 144.3 65.7)">P03</text>
<text x="233.6" y="65.5">RST</text>
<text x="48.5" y="71.7">+5V</text>
<text x="217.5" y="70.1">VDD33</text>
<text x="71.2" y="73.2">3V3</text>
<text x="118.6" y="78.9">P16</text>
<text x="118.6" y="79.9">P17</text>
<text x="118.6" y="82">P30</text>
<text x="118.6" y="83.1">P45</text>
<text x="118.6" y="80.9">RST</text>
<text x="158" y="78.9">P04</text>
<text x="158" y="79.9">P05</text>
<text x="158" y="80.9">P06</text>
<text x="158" y="82">P07</text>
<text x="158" y="83.1">DM</text>
<text x="46.3" y="89.7">VCC</text>
<text x="48.6" y="87.1">3V3</text>
<text x="62.1" y="87.1">3V3</text>
<text x="118.6" y="85.1">P31</text>
<text x="118.6" y="86.1">P32</text>
<text x="118.6" y="87.1">P33</text>
<text x="118.6" y="88.2">P34</text>
<text x="118.6" y="89.2">P35</text>
<text x="118.6" y="84.1">P44</text>
<text x="158" y="89.2">P25</text>
<text x="158" y="88.2">P26</text>
<text x="158" y="87.1">P27</text>
<text x="158" y="84.1">DP</text>
<text x="158" y="85.1">HM</text>
<text x="158" y="86.1">HP</text>
<text x="48.5" y="92.3">+5V</text>
<text x="118.6" y="90.3">P36</text>
<text x="158" y="90.3">P24</text>
<text x="231.6" y="100.6">P46</text>
<text x="132.8" y="104.8" transform="rotate(-90 132.8 104.8)">P37</text>
<text x="133.9" y="104.8" transform="rotate(-90 133.9 104.8)">P43</text>
<text x="135" y="104.8" transform="rotate(-90 135 104.8)">P42</text>
<text x="136" y="104.8" transform="rotate(-90 136 104.8)">P46</text>
<text x="137" y="104.8" transform="rotate(-90 137 104.8)">P47</text>
<text x="139.1" y="104.8" transform="rotate(-90 139.1 104.8)">P41</text>
<text x="140.1" y="104.8" transform="rotate(-90 140.1 104.8)">P40</text>
<text x="141.1" y="104.8" transform="rotate(-90 141.1 104.8)">P20</text>
<text x="142.2" y="104.8" transform="rotate(-90 142.2 104.8)">P21</text>
<text x="143.3" y="104.8" transform="rotate(-90 143.3 104.8)">P22</text>
<text x="144.3" y="104.8" transform="rotate(-90 144.3 104.8)">P23</text>
<text x="223" y="119.3" transform="rotate(-90 223 119.3)">P46</text>
<text x="231.3" y="119.3" transform="rotate(-90 231.3 119.3)">P47</text>
<text x="49.3" y="130.5">DP</text>
<text x="49.3" y="131.5">DM</text>
<text x="80.3" y="130.5">HP</text>
<text x="80.3" y="131.5">HM</text>
<text x="141.6" y="130.5">VCC</text>
<text x="161.3" y="130.5">VCC</text>
<text x="131.1" y="137.7">P12</text>
<text x="131.1" y="136.7">P13</text>
<text x="131.1" y="135.6">P14</text>
<text x="131.1" y="134.6">P15</text>
<text x="131.1" y="133.6">P16</text>
<text x="131.1" y="132.5">P17</text>
<text x="141.4" y="137.7">P02</text>
<text x="141.4" y="136.7">P03</text>
<text x="141.4" y="135.6">P04</text>
<text x="141.4" y="134.6">P05</text>
<text x="141.4" y="133.6">P06</text>
<text x="141.4" y="132.5">P07</text>
<text x="150.7" y="136.7">P30</text>
<text x="150.7" y="137.7">P31</text>
<text x="150.7" y="132.5">P44</text>
<text x="150.7" y="133.6">P45</text>
<text x="150.7" y="134.6">P46</text>
<text x="150.7" y="135.6">P47</text>
<text x="161.1" y="135.6">P40</text>
<text x="161.1" y="134.6">P41</text>
<text x="131.1" y="139.8">P10</text>
<text x="131.1" y="138.7">P11</text>
<text x="131.1" y="140.8">DM</text>
<text x="131.1" y="141.8">DP</text>
<text x="131.1" y="142.8">HM</text>
<text x="131.1" y="143.8">HP</text>
<text x="141.4" y="139.8">P00</text>
<text x="141.4" y="138.7">P01</text>
<text x="141.4" y="142.8">RST</text>
<text x="145.8" y="143.3">3V3</text>
<text x="145.8" y="141.3">VCC</text>
<text x="150.7" y="138.7">P32</text>
<text x="150.7" y="139.8">P33</text>
<text x="150.7" y="140.8">P34</text>
<text x="150.7" y="141.8">P35</text>
<text x="150.7" y="142.8">P36</text>
<text x="150.7" y="143.8">P37</text>
<text x="161.1" y="138.7">P22</text>
<text x="161.1" y="139.8">P23</text>
<text x="161.1" y="140.8">P24</text>
<text x="161.1" y="141.8">P25</text>
<text x="161.1" y="142.8">P26</text>
<text x="161.1" y="143.8">P27</text>
<text x="141.6" y="147">VCC</text>
<text x="161.3" y="147">VCC</text>
<text x="54.6" y="153.7">VDD33</text>
</g>
<g font-size=".9" fill="#781915">
<text x="139.1" y="65.7" transform="rotate(-90 139.1 65.7)">VDD33</text>
<text x="60.6" y="89.2">VDD33</text>
<text x="161.1" y="136.7">P20</text>
<text x="161.1" y="137.7">P21</text>
<text x="161.1" y="133.6">P42</text>
<text x="161.1" y="132.5">P43</text>
<text x="56.8" y="141.8">+5V</text>
<text x="87.9" y="141.8">+5V</text>
<text x="199.6" y="146.5">VCC</text>
<text x="227.9" y="149.5">3V3</text>
<text x="245" y="149">P42</text>
<text x="44" y="153.2">HP</text>
<text x="61.6" y="153.2">HP</text>
<text x="69.9" y="153.2">HM</text>
<text x="78.2" y="153.2">HM</text>
<text x="200" y="151.6">3V3</text>
<text x="217" y="151.1">P40</text>
<text x="227.9" y="154.7">3V3</text>
<text x="245" y="154.2">P43</text>
<text x="200" y="156.8">3V3</text>
<text x="217" y="156.2">P41</text>
</g>
<g font-size=".9">
<text x="132.8" y="68.2" transform="rotate(-90 132.8 68.2)">48</text>
<text x="133.9" y="68.2" transform="rotate(-90 133.9 68.2)">47</text>
<text x="135" y="68.2" transform="rotate(-90 135 68.2)">46</text>
<text x="136" y="68.2" transform="rotate(-90 136 68.2)">45</text>
<text x="137" y="68.2" transform="rotate(-90 137 68.2)">44</text>
<text x="138.1" y="68.2" transform="rotate(-90 138.1 68.2)">43</text>
<text x="139.1" y="68.2" transform="rotate(-90 139.1 68.2)">42</text>
<text x="140.1" y="68.2" transform="rotate(-90 140.1 68.2)">41</text>
<text x="141.1" y="68.2" transform="rotate(-90 141.1 68.2)">40</text>
<text x="142.2" y="68.2" transform="rotate(-90 142.2 68.2)">39</text>
<text x="143.3" y="68.2" transform="rotate(-90 143.3 68.2)">38</text>
<text x="144.3" y="68.2" transform="rotate(-90 144.3 68.2)">37</text>
<text x="52.4" y="72.7">3</text>
<text x="55" y="73.2">VIN</text>
<text x="58.8" y="76.4" transform="rotate(-90 58.8 76.4)">GND</text>
<text x="59.9" y="73.2">VOUT</text>
<text x="64.3" y="72.7">2</text>
<text x="133.4" y="77.2" transform="rotate(-90 133.4 77.2)">P1.5/AIN5/MOS I</text>
<text x="134.5" y="76.5" transform="rotate(-90 134.5 76.5)">P1.4/AIN4/SCS</text>
<text x="135.5" y="74.5" transform="rotate(-90 135.5 74.5)">P1.3/AIN3</text>
<text x="139.6" y="73.4" transform="rotate(-90 139.6 73.4)">VDD33</text>
<text x="140.6" y="72.6" transform="rotate(-90 140.6 72.6)">VIN5</text>
<text x="141.6" y="77" transform="rotate(-90 141.6 77)">P0.0/AD0/UDTR</text>
<text x="142.7" y="76.9" transform="rotate(-90 142.7 76.9)">P0.1/AD1/URTS</text>
<text x="143.8" y="76.9" transform="rotate(-90 143.8 76.9)">P0.2/AD2/RXD_</text>
<text x="144.8" y="76.9" transform="rotate(-90 144.8 76.9)">P0.3/AD3/TXD_</text>
<text x="58.3" y="79.1" transform="rotate(-90 58.3 79.1)">1</text>
<text x="121.8" y="78.9">1</text>
<text x="121.8" y="79.9">2</text>
<text x="121.8" y="80.9">3</text>
<text x="121.8" y="82">4</text>
<text x="121.8" y="83.1">5</text>
<text x="124.5" y="79.4">P1.6/AIN6/MISO</text>
<text x="124.5" y="80.4">P1.7/AIN7/SCK</text>
<text x="124.5" y="81.4">P5.7/RST</text>
<text x="124.5" y="82.5">P3.0/RXD</text>
<text x="124.5" y="83.6">P4.5/LED7/PWM2_/A5</text>
<text x="136.5" y="80.1" transform="rotate(-90 136.5 80.1)">P1.2/AIN2/PWM3/CAP3</text>
<text x="137.5" y="79.6" transform="rotate(-90 137.5 79.6)">P1.1/AIN1/T2EX/CAP 2</text>
<text x="138.6" y="78.3" transform="rotate(-90 138.6 78.3)">P1.0/AIN0/T2/CAP 1</text>
<text x="147.7" y="82.5">P0.7/AD7/UDCD</text>
<text x="147.7" y="80.4">P0.5/AD5/UDSR</text>
<text x="147.7" y="79.4">P0.4/AD4/UCTS</text>
<text x="148.5" y="81.4">P0.6/AD6/URI</text>
<text x="150.2" y="83.6">P5.0/DM</text>
<text x="155.4" y="82">33</text>
<text x="155.4" y="80.9">34</text>
<text x="155.4" y="79.9">35</text>
<text x="155.4" y="78.9">36</text>
<text x="155.4" y="83.1">32</text>
<text x="54" y="89.7">3</text>
<text x="54" y="88.7">5</text>
<text x="57.5" y="89.7">4</text>
<text x="57.5" y="88.7">6</text>
<text x="121.4" y="88.2">10</text>
<text x="121.4" y="89.2">11</text>
<text x="121.8" y="84.1">6</text>
<text x="121.8" y="85.1">7</text>
<text x="121.8" y="86.1">8</text>
<text x="121.8" y="87.1">9</text>
<text x="124.5" y="84.6">P4.4/LED3/TNOW_/TXD1_/A4</text>
<text x="124.5" y="85.6">P3.1/TXD</text>
<text x="124.5" y="86.6">P3.2/LED0/INT0</text>
<text x="124.5" y="87.6">P3.3/LED1/!A15/INT1</text>
<text x="124.5" y="88.7">P3.4/LEDC/XCS0/T0</text>
<text x="124.5" y="89.7">P3.5/DA6/T1</text>
<text x="139.8" y="89.7">P2.5/TNOW/PWM2/A13/T2EX_/CAP2_</text>
<text x="146.2" y="87.6">P2.7/TXD1/DA7/A15</text>
<text x="147.2" y="85.6">P5.4/HM/ALE/XB</text>
<text x="147.3" y="86.6">P5.5/HP/!A15/XA</text>
<text x="147.9" y="88.7">P2.6/RXD1/A14</text>
<text x="150.5" y="84.6">P5.1/DP</text>
<text x="155.4" y="89.2">26</text>
<text x="155.4" y="88.2">27</text>
<text x="155.4" y="86.1">29</text>
<text x="155.4" y="85.1">30</text>
<text x="155.4" y="84.1">31</text>
<text x="155.4" y="87.1">28</text>
<text x="54" y="90.8">1</text>
<text x="57.5" y="90.8">2</text>
<text x="121.4" y="90.3">12</text>
<text x="124.5" y="90.8">P3.6/WR</text>
<text x="147.7" y="90.8">P2.4/PWM1/A12</text>
<text x="155.4" y="90.3">25</text>
<text x="133.4" y="99.1" transform="rotate(-90 133.4 99.1)">P3.7/RD</text>
<text x="134.5" y="99.1" transform="rotate(-90 134.5 99.1)">P4.3/LED6/PWM1_/A3</text>
<text x="135.5" y="99.1" transform="rotate(-90 135.5 99.1)">P4.2/LED5/PWM3_/CAP3_/A2</text>
<text x="136.5" y="99.1" transform="rotate(-90 136.5 99.1)">P4.6/XI/SCS_</text>
<text x="137.5" y="99.1" transform="rotate(-90 137.5 99.1)">P4.7/XO/SCK_</text>
<text x="138.6" y="99.1" transform="rotate(-90 138.6 99.1)">VSS/GND</text>
<text x="139.6" y="99.1" transform="rotate(-90 139.6 99.1)">P4.1/LED4/A1</text>
<text x="140.6" y="99.1" transform="rotate(-90 140.6 99.1)">P4.0/LED2/A0/RXD1_</text>
<text x="141.6" y="99.1" transform="rotate(-90 141.6 99.1)">P2.0/A8</text>
<text x="142.7" y="99.1" transform="rotate(-90 142.7 99.1)">P2.1/MOSI1/A9</text>
<text x="143.8" y="99.1" transform="rotate(-90 143.8 99.1)">P2.2/MIS O1/A10</text>
<text x="144.8" y="99.1" transform="rotate(-90 144.8 99.1)">P2.3/SCK1/A11</text>
<text x="132.8" y="102.2" transform="rotate(-90 132.8 102.2)">13</text>
<text x="133.9" y="102.2" transform="rotate(-90 133.9 102.2)">14</text>
<text x="135" y="102.2" transform="rotate(-90 135 102.2)">15</text>
<text x="136" y="102.2" transform="rotate(-90 136 102.2)">16</text>
<text x="137" y="102.2" transform="rotate(-90 137 102.2)">17</text>
<text x="138.1" y="102.2" transform="rotate(-90 138.1 102.2)">18</text>
<text x="139.1" y="102.2" transform="rotate(-90 139.1 102.2)">19</text>
<text x="140.1" y="102.2" transform="rotate(-90 140.1 102.2)">20</text>
<text x="141.1" y="102.2" transform="rotate(-90 141.1 102.2)">21</text>
<text x="142.2" y="102.2" transform="rotate(-90 142.2 102.2)">22</text>
<text x="143.3" y="102.2" transform="rotate(-90 143.3 102.2)">23</text>
<text x="144.3" y="102.2" transform="rotate(-90 144.3 102.2)">24</text>
<text x="41.7" y="126" transform="rotate(-90 41.7 126)">6</text>
<text x="72.8" y="126" transform="rotate(-90 72.8 126)">6</text>
<text x="42.2" y="130.2" transform="rotate(-90 42.2 130.2)">GND</text>
<text x="42.8" y="130">GND</text>
<text x="42.9" y="131">UD+</text>
<text x="43.1" y="132">UD-</text>
<text x="46.7" y="129.5">4</text>
<text x="46.7" y="130.5">3</text>
<text x="46.7" y="131.5">2</text>
<text x="73.3" y="130.2" transform="rotate(-90 73.3 130.2)">GND</text>
<text x="73.9" y="130">GND</text>
<text x="74" y="131">UD+</text>
<text x="74.2" y="132">UD-</text>
<text x="77.7" y="130.5">3</text>
<text x="77.7" y="129.5">4</text>
<text x="77.7" y="131.5">2</text>
<text x="134.8" y="132">1</text>
<text x="138.3" y="132">2</text>
<text x="154.4" y="132">1</text>
<text x="158" y="132">2</text>
<text x="41.7" y="136.8" transform="rotate(-90 41.7 136.8)">5</text>
<text x="42.2" y="134.1" transform="rotate(-90 42.2 134.1)">GND</text>
<text x="43" y="133">+5V</text>
<text x="46.7" y="132.5">1</text>
<text x="72.8" y="136.8" transform="rotate(-90 72.8 136.8)">5</text>
<text x="73.3" y="134.1" transform="rotate(-90 73.3 134.1)">GND</text>
<text x="74.1" y="133">+5V</text>
<text x="77.7" y="132.5">1</text>
<text x="134.8" y="133">3</text>
<text x="134.8" y="134.1">5</text>
<text x="134.8" y="135.1">7</text>
<text x="134.8" y="136.1">9</text>
<text x="134.8" y="137.2">11</text>
<text x="137.9" y="136.1">10</text>
<text x="137.9" y="137.2">12</text>
<text x="138.3" y="133">4</text>
<text x="138.3" y="134.1">6</text>
<text x="138.3" y="135.1">8</text>
<text x="154.4" y="133">3</text>
<text x="154.4" y="134.1">5</text>
<text x="154.4" y="135.1">7</text>
<text x="154.4" y="136.1">9</text>
<text x="154.4" y="137.2">11</text>
<text x="157.6" y="136.1">10</text>
<text x="157.6" y="137.2">12</text>
<text x="158" y="133">4</text>
<text x="158" y="134.1">6</text>
<text x="158" y="135.1">8</text>
<text x="134.8" y="138.2">13</text>
<text x="134.8" y="139.3">15</text>
<text x="134.8" y="140.3">17</text>
<text x="134.8" y="141.3">19</text>
<text x="134.8" y="142.3">21</text>
<text x="134.8" y="143.3">23</text>
<text x="137.9" y="138.2">14</text>
<text x="137.9" y="139.3">16</text>
<text x="137.9" y="140.3">18</text>
<text x="137.9" y="141.3">20</text>
<text x="137.9" y="142.3">22</text>
<text x="137.9" y="143.3">24</text>
<text x="154.4" y="138.2">13</text>
<text x="154.4" y="139.3">15</text>
<text x="154.4" y="140.3">17</text>
<text x="154.4" y="141.3">19</text>
<text x="154.4" y="142.3">21</text>
<text x="154.4" y="143.3">23</text>
<text x="157.6" y="138.2">14</text>
<text x="157.6" y="139.3">16</text>
<text x="157.6" y="140.3">18</text>
<text x="157.6" y="141.3">20</text>
<text x="157.6" y="142.3">22</text>
<text x="157.6" y="143.3">24</text>
<text x="134.8" y="144.4">25</text>
<text x="134.8" y="145.5">27</text>
<text x="137.9" y="144.4">26</text>
<text x="137.9" y="145.5">28</text>
<text x="154.4" y="144.4">25</text>
<text x="154.4" y="145.5">27</text>
<text x="157.6" y="144.4">26</text>
<text x="157.6" y="145.5">28</text>
</g>
</svg>
